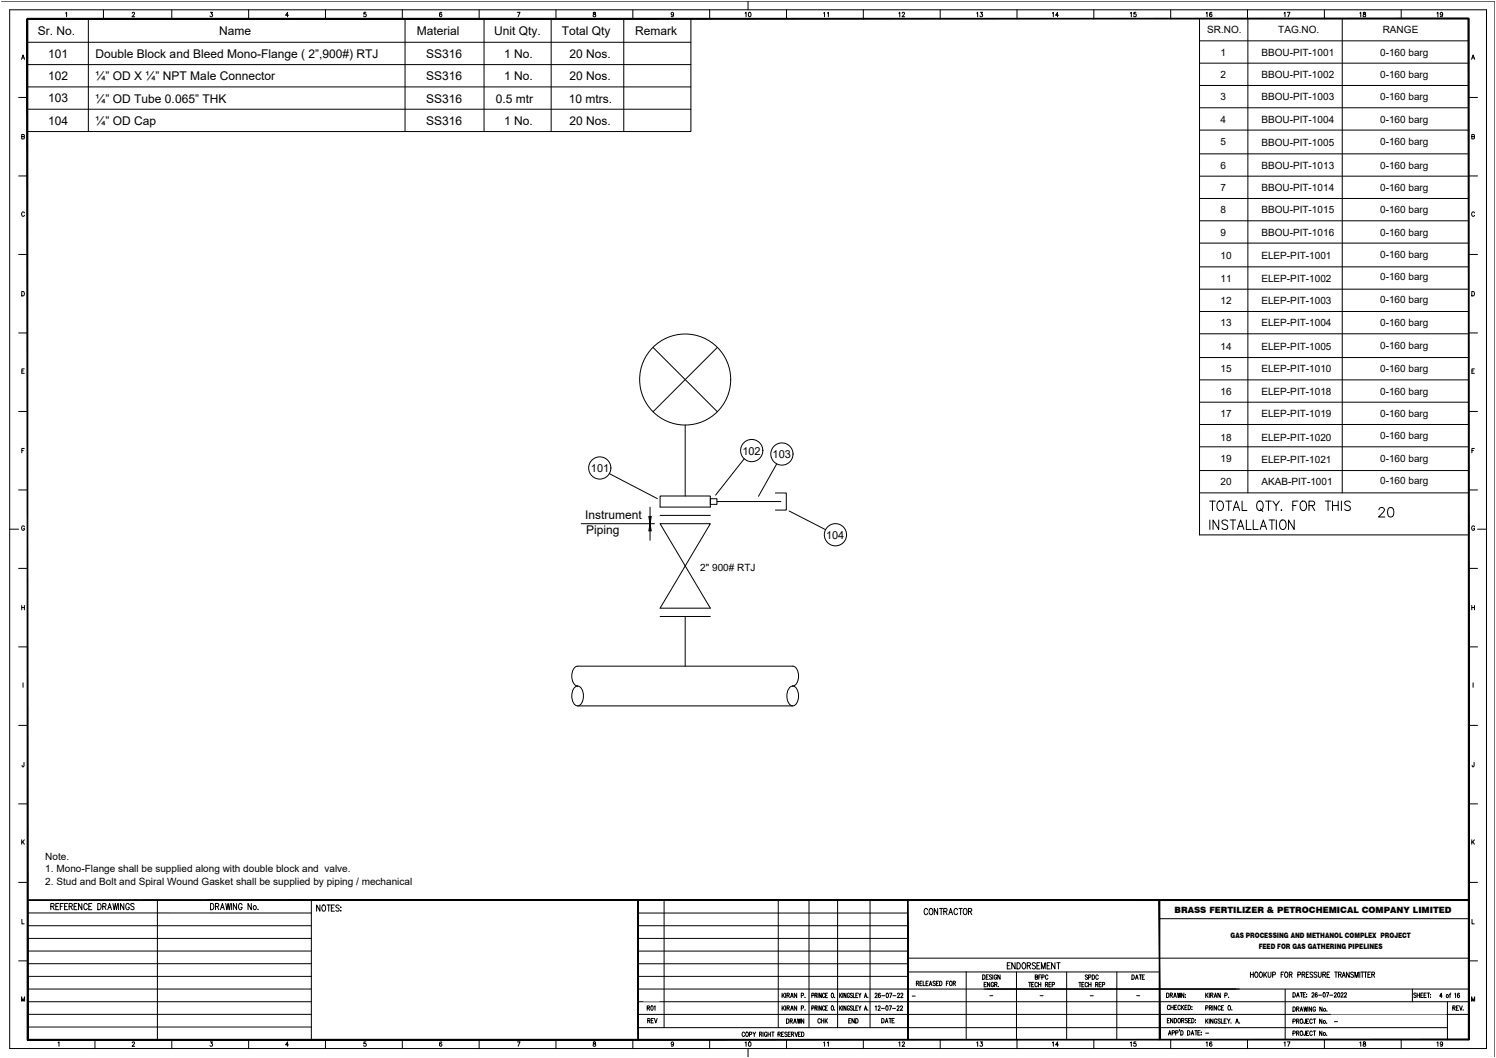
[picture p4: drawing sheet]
<svg xmlns="http://www.w3.org/2000/svg" width="1189mm" height="841mm" viewBox="0 0 1189 841" stroke-linecap="round" stroke-linejoin="round" font-family="sans-serif">
<!-- layer: 0 -->
<g fill="none" stroke="#000" stroke-width=".79">
<path d="M22 15h527v90h-527zM70 15v90M322 15v90M385 15v90M438 15v90M496 15v90M953 15h214v410h-214zM992 15v377M1067 15v377M22 34h527M953 32h214M22 51h527"/>
<path d="M953 50h214M22 69h527M953 68h214M22 87h527M953 86h214M953 103h214M953 122h214M953 158h214M953 140h214M953 176h214M953 193h214M953 212h214"/>
<path d="M953 230h214M953 248h214M519 276l51 51M570 276l-51 51M953 265h214M953 284h214M953 302h214M953 320h214M545 338v56M953 337h214M953 355h214M484 377l38 19"/>
<path d="M591 365l-22 29M617 369l-14 26M953 374h214M525 394h40v9h-40zM565 396h5v5h-5zM570 399h51M616 392h9v13h-9M953 392h214M462 416h58M517 403v8M525 416h40l-40 67h40zM525 410h40"/>
<path d="M627 406l29 15M1096 405l1-2 3 1a2.3 2.3 0 0 1-1 3l-3 4h5M1104 404a2.4 2.4 0 0 1 3 1 5 5 0 0 1-1 6h-1a5 5 0 0 1-1-7zM517 422v7M525 490h40M545 490v40M457 546a4 4 0 0 1 4 0 4 4 0 0 1 2 4 9 9 0 0 1-3 11 6 6 0 0 1-6-6 10 10 0 0 1 3-9zM628 546a4 4 0 0 1 4 0 4 4 0 0 1 2 4 9 9 0 0 1-3 11 6 6 0 0 1-6-6 10 10 0 0 1 3-9zM630 545a8 8 0 0 0 4-11l-2-4h-2h-171a8 8 0 0 0-4 11l2 3 2 1M459 561h171"/>
<circle cx="544" cy="302" r="36"/>
<circle cx="597" cy="358" r="9"/>
<circle cx="477" cy="372" r="9"/>
<circle cx="621" cy="361" r="9"/>
<circle cx="664" cy="425" r="9"/>
</g>
<path d="M516 411h2l-1 5zM517 416l1 6h-2z" fill="#000" stroke="#000" stroke-width=".79"/>
<!-- layer: TEXT -->
<g fill="none" stroke="#000" stroke-width=".79">
<path d="M961 398h5M964 398v8M968 399a3 3 0 0 1 4 1 3 3 0 0 1 0 4 2.5 2.5 0 0 1-3 2 2.5 2.5 0 0 1-2-3v-3zM974 398h5M976 398v8M987 398v8h4M1000 399a3 3 0 0 1 4 1 3 3 0 0 1-1 4 2.5 2.5 0 0 1-2 2 2.5 2.5 0 0 1-2-3v-3zM1006 398h4M1008 398v8M1012 398l2 4 3-4M1032 398h-5v8M1034 399l1-1a4 4 0 0 1 4 3 4 4 0 0 1-2 4 3 3 0 0 1-4-1 3 3 0 0 1 0-4z"/>
<path d="M1053 398h5M1055 398v8M1059 398v8M1063 398v8M1066 398v8M1073 399a2.5 2.5 0 0 0-2-1 2.5 2.5 0 0 0-2 2v1l3 2a1.8 1.8 0 0 1 1 2 1.8 1.8 0 0 1-1 1h-2l-1-1M961 413v8M969 413v8l-5-8v8M976 414a2.5 2.5 0 0 0-3-1 2.5 2.5 0 0 0-2 2l1 1 3 2a1.8 1.8 0 0 1 1 2 1.8 1.8 0 0 1-2 1h-1l-2-1M978 413h4M980 413v8M980 406l3-8 2 8"/>
<path d="M981 403h3M984 418h4M990 413v8h4M996 413v8h4M1002 404l1 3M1002 418h4M1008 413h5M1011 413v8M1014 402v4M1014 413v8M1018 414a3 3 0 0 1 4 1 3 3 0 0 1 0 4 2.5 2.5 0 0 1-3 2 2.5 2.5 0 0 1-2-3v-2zM1018 405v1l1-1"/>
<path d="M1027 402h3M1028 413v8l-4-8v8M1040 402h3a1.8 1.8 0 0 0 2-2 1.8 1.8 0 0 0-2-2h-3v8M1042 402l3 4M1059 402h4M983 421l3-8 3 8M1001 421l3-8 3 8"/>
</g>
<!-- layer: Border Text -->
<g fill="none" stroke="#000" stroke-width=".79">
<path d="M52 10h1v3M105 11l1-1h1l-2 3h2M167 10h2l-1 1a1.1 1.1 0 0 1 1 2 1.1 1.1 0 0 1-2 0M229 12h-2l2-2v3M291 10h-2v1a1.2 1.2 0 0 1 2 0 1.2 1.2 0 0 1 0 2 1.2 1.2 0 0 1-2 0M351 10a1.7 1.7 0 0 0-2 1 1.7 1.7 0 0 0 1 2 1 1 0 0 0 1-1 1 1 0 0 0-1-1 1 1 0 0 0-1 1M411 10h2l-1 3M472 10v1a1.3 1.3 0 0 1 1 1 1.3 1.3 0 0 1 0 1 1.2 1.2 0 0 1-2-1 1.2 1.2 0 0 1 2-1v-1zM535 11a1 1 0 0 1-1 1 1 1 0 0 1 0-2 1 1 0 0 1 1 0v3h-2M592 10h1v3M595 10a1.6 1.6 0 0 1 2 2 1.6 1.6 0 0 1-2 1v-1zM655 10v3"/>
<path d="M658 10v3M714 10h1v3M717 11l1-1h1l-2 3h2M776 10h1v3M779 10h2l-1 1a1.1 1.1 0 0 1 1 2 1.1 1.1 0 0 1-2 0M836 10h1v3M841 12h-2l1-2v3M898 10h1v3M903 10h-2v1a1.1 1.1 0 0 1 2 0 1.1 1.1 0 0 1 0 2 1.1 1.1 0 0 1-2 0M959 10v3M963 10a1.6 1.6 0 0 0-2 1 1.6 1.6 0 0 0 2 2 1 1 0 0 0 0-2 1.1 1.1 0 0 0-2 1M1020 10h1v3"/>
<path d="M1023 10h2l-1 3M1081 10v3M1084 10v1a1.4 1.4 0 0 1 1 1 1.4 1.4 0 0 1 0 1 1.2 1.2 0 0 1-2-1 1.2 1.2 0 0 1 2-1v-1zM1142 10h1v3M1146 11a1 1 0 0 1-1 1 1 1 0 0 1 0-2 1 1 0 0 1 1 0v3h-1M17 47l1-3 2 3M18 46h1M1169 47l2-3 1 3M1170 46h1M17 109l2-1v-1h-2v3h2v-1M1170 109l1-1 1-1h-2v3h2v-1h-1M19 169a1.2 1.2 0 0 0-1-1 1.2 1.2 0 0 0-1 2v1a1.2 1.2 0 0 0 1 1 1.2 1.2 0 0 0 1-1"/>
<path d="M1172 169a1.2 1.2 0 0 0-2-1 1.2 1.2 0 0 0 0 2v1a1.2 1.2 0 0 0 0 1 1.2 1.2 0 0 0 2-1M17 232a1.8 1.8 0 0 1 2 1 1.8 1.8 0 0 1-2 2zM1170 232a1.8 1.8 0 0 1 2 1 1.8 1.8 0 0 1-2 2zM17 295h2M19 293h-2v4h2M1170 295h1M1172 293h-2v4h2M17 358h2M19 356h-2v4M1170 358h1M1172 356h-2v4M19 419a1.2 1.2 0 0 0-1-1 1.2 1.2 0 0 0-1 1v1a1.2 1.2 0 0 0 1 2 1.2 1.2 0 0 0 1-2"/>
<path d="M1172 419a1.2 1.2 0 0 0-2-1 1.2 1.2 0 0 0 0 1v1a1.2 1.2 0 0 0 1 2 1.2 1.2 0 0 0 1-2h-1M17 481v4M17 483h2M19 481v4M1170 483h2M1170 481v4M1172 481v4M18 543v3M1171 543v3M19 606v3h-1v-1M1171 606v3h-1v-1M17 668v3"/>
<path d="M18 669l1 2M19 668l-2 2M1170 668v3M1170 669l2 2M1172 668l-2 2M47 718h-3v5h3M50 718h-2v5M54 718h-3v5h3M61 718h-2v5h2M65 718v5l-3-5v5M69 719a1.5 1.5 0 0 0-1-1 1.5 1.5 0 0 0-1 2v1a1.5 1.5 0 0 0 1 2 1.5 1.5 0 0 0 1-1M73 718h-2v5h2"/>
<path d="M78 718a2.5 2.5 0 0 1 2 3 2.5 2.5 0 0 1-2 2zM90 718l1 5 1-5 1 5 1-5M94 718v5M98 718v5l-2-5v5M103 719a1.5 1.5 0 0 0-2-1 1.5 1.5 0 0 0-1 2v1a1.5 1.5 0 0 0 1 2 1.5 1.5 0 0 0 2-2h-1M107 719l-1-1-2 1v1l2 1a1.4 1.4 0 0 1 0 2 1.4 1.4 0 0 1-2-1M167 718a2.5 2.5 0 0 1 3 3 2.5 2.5 0 0 1-3 2zM179 718l1 5 1-5 1 5 1-5M184 718v5M188 718v5l-3-5v5M192 719a1.5 1.5 0 0 0-1-1 1.5 1.5 0 0 0-1 2v1a1.5 1.5 0 0 0 1 2 1.5 1.5 0 0 0 1-2h-1M200 718v5l-3-5v5"/>
<path d="M254 719v5l-2-5v5M257 720v-1a2.6 2.6 0 0 1 2 3 2.6 2.6 0 0 1-2 2 3 3 0 0 1 0-4zM260 719h3M261 719v5M266 719h-3v5h3M17 731v3h2M40 721l3-1v-2h-3v5M42 721l1 2M44 721h2M48 721h1M51 721h2M55 721l2-1v-2h-2v5"/>
<path d="M56 721l2 2M59 721h1M71 721h1M82 721l2-1v-2h-2v5M83 721l1 2M86 723l1-5 2 5M86 721h2M171 721l3-1v-1l-3-1v5M173 721l1 2M175 723l2-5 1 5M176 721h2M205 723h.1"/>
<path d="M263 722h2M270 720l-1-1-2 1v1l3 2-1 1h-2M271 721h.1M271 724h.1M737 723a1.5 1.5 0 0 0-2-1 1.5 1.5 0 0 0-1 2v1a1.5 1.5 0 0 0 1 2 1.5 1.5 0 0 0 2-1M739 722a2.5 2.5 0 0 1 2 3 2.5 2.5 0 0 1-2 2 3 3 0 0 1 0-5zM745 722v5l-3-5v5M747 722h2M748 722v5M750 724h2v-2h-2v5M751 724l2 3M754 727l1-5 2 5"/>
<path d="M755 725h1M761 723a1.5 1.5 0 0 0-2-1 1.5 1.5 0 0 0-1 2v1a1.5 1.5 0 0 0 1 2 1.5 1.5 0 0 0 2-1M762 722h3M763 722v5M766 722h1a2.5 2.5 0 0 1 2 3 2.5 2.5 0 0 1-2 2 3 3 0 0 1-1-5zM770 724h2v-2h-2v5M771 724l1 3M1170 731v3h2M733 780h-2v4h2M734 780v4h1M738 780h-2v4h2M746 780h-2v4h2"/>
<path d="M747 780a1.8 1.8 0 0 1 2 2 1.8 1.8 0 0 1-2 2zM754 780h-2v4M781 775a1.8 1.8 0 0 1 2 2 1.8 1.8 0 0 1-2 1zM784 777h1M785 775h-1v3h1M788 775h-1h-1l1 1 1 1a1 1 0 0 1 0 1 1 1 0 0 1-1 0h-1M789 775v3M792 776a1 1 0 0 0-1-1 1 1 0 0 0-1 1v1a1.1 1.1 0 0 0 1 1 1.1 1.1 0 0 0 1-1h-1M795 775v3l-2-3v3M800 768h2M803 765h-3v5h3M807 765v5l-3-5v5"/>
<path d="M808 765a2.5 2.5 0 0 1 3 3 2.5 2.5 0 0 1-3 2zM813 766v-1a2.6 2.6 0 0 1 2 3 2.6 2.6 0 0 1-2 2 3 3 0 0 1 0-4zM816 768l3-1v-1l-3-1v5M818 768l1 2M823 777l1-1v-1h-1v3h1l1-1h-1M823 766l-1-1-2 1 1 1 2 1a1.4 1.4 0 0 1-1 2 1.4 1.4 0 0 1-2-1M824 768h2M826 777h1M826 765h-2v5h2M827 775h-1v3M828 770v-5l1 5 2-5v5M828 777h2v-2h-2v3"/>
<path d="M832 768h2M833 776a1.1 1.1 0 0 0-2-1 1 1 0 0 0 0 1v1a1 1 0 0 0 0 1 1 1 0 0 0 2 0M835 765h-3v5h3M838 765v5l-2-5v5M840 765h3M841 765v5M864 775h-2l1 1 1 1a1 1 0 0 1 0 1 1 1 0 0 1-2 0M865 777h2v-2h-2v4M868 775a1.8 1.8 0 0 1 2 2 1.8 1.8 0 0 1-2 2zM873 776a1 1 0 0 0-1-1 1 1 0 0 0-1 1v1a1 1 0 0 0 1 1 1 1 0 0 0 1 0M900 775a1.8 1.8 0 0 1 1 2 1.8 1.8 0 0 1-1 2zM902 779l1-4 2 4"/>
<path d="M903 777h1M905 775h2M906 775v4M908 777h1M909 775h-1v4h1M17 796v-4l1 4 2-4v4M728 782l2-1v-1h-2v4M729 782l1 2M731 782h1M736 782h1M738 784l2-4 1 4M739 782h1"/>
<path d="M743 780h-2l2 2v2l-2-1M744 782h1M752 782h1M755 780a1.7 1.7 0 0 1 2 2 1.7 1.7 0 0 1-2 1l-1-1zM757 782l2-1v-1h-2v4M758 782l1 2M782 783h1M784 781h-2v3h2M787 781v3l-2-3v3M790 782a1.1 1.1 0 0 0-2-1 1 1 0 0 0 0 1v1a1 1 0 0 0 1 1 1 1 0 0 0 1-1h-1M790 783l2-1v-1h-2v3M791 783l1 1"/>
<path d="M793 784h1M817 781h2M818 781v3M820 783h1M822 781h-2v3h2M824 782a1 1 0 0 0-1-1 1 1 0 0 0-1 1v1a1 1 0 0 0 1 1 1 1 0 0 0 1 0M825 783h2M825 781v3M827 781v3M831 783l1-1v-1h-1v3M832 783l1 1M834 783h1"/>
<path d="M835 781h-1v3h1M836 783h2v-2h-2v3M857 781h2M858 781v3M860 783h1M861 781h-1v3h1M864 782a1 1 0 0 0-1-1 1 1 0 0 0-1 1v1a1 1 0 0 0 1 1 1 1 0 0 0 1 0M865 783h2M865 781v3M867 781v3M871 783l1-1v-1h-1v3M872 783l1 1"/>
<path d="M873 783h2M875 781h-2v3h2M876 783h2v-2h-2v3M927 789a1.8 1.8 0 0 1 2 2 1.8 1.8 0 0 1-2 2zM930 800a1.1 1.1 0 0 0-2-1 1 1 0 0 0 0 1v1a1 1 0 0 0 0 2 1.1 1.1 0 0 0 2-1M930 791h1l1-1-2-1v4M930 799v4M931 791l1 2M932 799v4M933 793l1-4 1 4M933 792h1M935 799h-2v4h2"/>
<path d="M936 789v4l1-4 1 4v-4M938 800a1 1 0 0 0-1-1 1 1 0 0 0-1 1v1a1.1 1.1 0 0 0 1 2 1 1 0 0 0 1-1M939 799v4M941 799l-2 2M941 789v4l-2-4v4M942 791h.1M942 793h.1M943 799h-1v4h1M944 799a1.8 1.8 0 0 1 2 2 1.8 1.8 0 0 1-2 2zM1028 789a1.8 1.8 0 0 1 1 2 1.8 1.8 0 0 1-1 2zM1030 793l1-4 1 4M1031 791h1"/>
<path d="M1033 789h2M1034 789v4M1036 791h1M1037 789h-1v4h1M1038 790h.1M1038 792h.1M1125 790v-1l-2 1 2 2v1l-2-1M1126 789v4M1126 791h2M1128 789v4M1129 791h1M1131 789h-2v4h2"/>
<path d="M1132 791h1M1133 789h-1v4h1M1134 789h2M1135 789v4M1137 791h.1M1137 793h.1M1159 800h-2v3h2M1160 800l1 3 1-3M1169 796v-4l2 4 1-4v4M515 811h1v-1h-1v3M516 811l1 2M518 811h1"/>
<path d="M519 810h-1v3h1M520 810l1 3 1-3M625 810a1.8 1.8 0 0 1 2 2 1.8 1.8 0 0 1-2 1zM628 812l1-1v-1h-1v3M629 812l1 1M631 813l1-3 1 3M631 812h1M634 810v3l1-3 1 3v-3M639 810v3l-2-3v3M652 811a1 1 0 0 0-1-1 1 1 0 0 0-1 1v1a1 1 0 0 0 1 1 1 1 0 0 0 1-1M653 810v3M653 811h2"/>
<path d="M655 810v3M656 810v3M656 811l2 2M658 810l-2 2M674 811h2M676 810h-2v3h2M679 810v3l-2-3v3M680 810a1.8 1.8 0 0 1 2 1 1.8 1.8 0 0 1-2 2zM701 810a1.8 1.8 0 0 1 2 1 1.8 1.8 0 0 1-2 2zM704 813l1-3 1 3M704 812h1M706 810h2"/>
<path d="M707 810v3M709 811h1M711 810h-2v3h2M928 811h1M929 810h-1v3h1M930 801h2M932 810v3l-2-3v3M933 810a1.8 1.8 0 0 1 2 1 1.8 1.8 0 0 1-2 2zM933 801h2M937 810a1.7 1.7 0 0 1 1 1 1.7 1.7 0 0 1-1 2l-1-1zM937 819v1M938 819a1.8 1.8 0 0 1 2 2 1.8 1.8 0 0 1-2 2z"/>
<path d="M939 811h2v-1h-2v3M939 801l2 2M940 811l1 2M942 801h1M944 810h-1h-1l2 2-1 1h-1M944 819a1.8 1.8 0 0 1 2 2 1.8 1.8 0 0 1-2 2zM944 811h2M946 810h-2v3h2M947 810a1.8 1.8 0 0 1 2 1 1.8 1.8 0 0 1-2 2zM947 800h.1M947 802h.1M950 819h1"/>
<path d="M950 811h.1M950 813h.1M950 819v4M954 819h-2v4h2M1028 800a1.8 1.8 0 0 1 1 2 1.8 1.8 0 0 1-1 2zM1028 812h1v-2h-1v4M1030 802h2v-1l-2-1v4M1030 812h2v-2h-2v4M1031 802l1 2M1031 812l1 2M1033 804l1-4 1 4M1034 803h1"/>
<path d="M1034 820a1.7 1.7 0 0 1 1 1 1.7 1.7 0 0 1-1 2l-1-1zM1034 810a1.7 1.7 0 0 1 1 2 1.7 1.7 0 0 1-1 1l-1-1zM1036 800l1 4v-4l1 4 1-4M1037 820v3h-1v-1M1037 810v3h-1v-1M1038 812h1M1039 800v4M1040 820h-2v3h2M1040 810h-2v4h2M1042 800v4l-2-4v4M1043 811a1 1 0 0 0-1-1 1 1 0 0 0-1 1v1a1.1 1.1 0 0 0 1 2 1 1 0 0 0 1-1M1044 820h2"/>
<path d="M1044 810h2M1045 820v3M1045 810v4M1045 801a1 1 0 0 0-1-1 1.1 1.1 0 0 0-1 2v1a1 1 0 0 0 1 1 1 1 0 0 0 1-1M1051 820v3l-2-3v3M1051 810v4l-2-4v4M1051 800v4l-2-4v4M1054 813h.1M1054 804h1M1155 801h1v-1h-1v3M1155 801l1 2M1157 801h1"/>
<path d="M1163 803h.1M46 829l1-1v4M105 829l1-1 1 1-2 3h2M167 828h2l-1 2a1.1 1.1 0 0 1 1 1 1.1 1.1 0 0 1-2 0M229 831h-2l2-3v4M291 828h-2v2a1.2 1.2 0 0 1 2 0 1.2 1.2 0 0 1 0 1 1.2 1.2 0 0 1-2 0M351 829v-1a1.7 1.7 0 0 0-2 2 1.7 1.7 0 0 0 1 2 1 1 0 0 0 1-1 1 1 0 0 0-1-1 1 1 0 0 0-1 1M411 828h2l-1 4M472 828v1a1.4 1.4 0 0 1 1 1 1.4 1.4 0 0 1 0 2 1.1 1.1 0 0 1-2-1 1.1 1.1 0 0 1 2-1v-2zM535 829a1 1 0 0 1-1 1 1 1 0 0 1 0-1 1 1 0 0 1 1 0v3l-2-1M592 821a1.1 1.1 0 0 0-2-1 1 1 0 0 0 0 2v1a1 1 0 0 0 1 1 1 1 0 0 0 1-1M592 829l1-1v4"/>
<path d="M593 821v-1a1.7 1.7 0 0 1 2 2 1.7 1.7 0 0 1-2 2v-1zM595 828a1.6 1.6 0 0 1 2 2 1.6 1.6 0 0 1-2 2v-2zM596 822h1v-1l-1-1v4M598 820l1 2 2-2M599 822v2M604 822h1v-1l-1-1v4M605 822v2M606 820v4M610 821a1.1 1.1 0 0 0-2-1 1 1 0 0 0 0 2v1a1.1 1.1 0 0 0 1 1 1.1 1.1 0 0 0 1-1h-1M610 820v4M610 822h2M612 820v4"/>
<path d="M613 820h2M614 820v4M618 822h2v-1l-2-1v4M619 822l1 2M621 822h1M623 820h-2v4h2M626 821l-1-1-1 1v1l1 1v1l-1-1M626 822h1M628 820h-2v4h2M629 822h1l1-1-2-1v4M630 822l1 2M632 820l1 4 1-4"/>
<path d="M634 822h1M636 820h-2v4h2M637 820a1.8 1.8 0 0 1 2 2 1.8 1.8 0 0 1-2 2zM655 829v-1v4M658 829v-1v4M714 829l1-1v4M717 829l1-1 1 1-2 3h2M776 829l1-1v4M779 828h2l-1 2a1.1 1.1 0 0 1 1 1 1.1 1.1 0 0 1-2 0M836 829l1-1v4M841 831h-2l1-3v4M898 829l1-1v4"/>
<path d="M903 828h-2v2a1.1 1.1 0 0 1 2 0 1.1 1.1 0 0 1 0 1 1.1 1.1 0 0 1-2 0M929 823l1-4 1 4M929 822h1M931 821h2v-2h-2v4M934 821h2v-1l-2-1v4M947 823l1-4 1 4M947 822h1M952 821h1M955 820h.1M955 822h.1M959 829v-1v4M963 829v-1a1.6 1.6 0 0 0-2 2 1.6 1.6 0 0 0 2 2 1 1 0 0 0 0-2 1.1 1.1 0 0 0-2 1"/>
<path d="M1020 829l1-1v4M1023 828h2l-1 4M1028 821h1v-1h-1v3M1030 821h2v-1h-2v3M1031 821l1 2M1038 821h1M1043 820a1 1 0 0 0-1 0 1 1 0 0 0-1 1v1a1 1 0 0 0 1 1 1 1 0 0 0 1-1M1054 823h.1M1081 829v-1v4M1084 828v1a1.4 1.4 0 0 1 1 1 1.4 1.4 0 0 1 0 2 1.2 1.2 0 0 1-2-1 1.2 1.2 0 0 1 2-1v-2zM1142 829l1-1v4M1146 829a1 1 0 0 1-1 1 1 1 0 0 1 0-1 1 1 0 0 1 1 0v3l-1-1"/>
<circle cx="202" cy="721" r="1.5"/>
<circle cx="1052" cy="812" r="1.1"/>
<circle cx="1053" cy="803" r="1.1"/>
<circle cx="1052" cy="822" r="1.1"/>
</g>
<!-- layer: BORDER -->
<g fill="none" stroke="#000" stroke-width=".79">
<path d="M1 1h1187v839M8 8h1173v826h-1173zM82 8v7M137 8v7M198 8v7M259 8v7M320 8v7M381 8v7M442 8v7M503 8v7M564 8v7M594 1v7"/>
<path d="M625 8v7M686 8v7M747 8v7M808 8v7M869 8v7M930 8v7M991 8v7M1052 8v7M1114 8v7M15 77h7M1167 77h7M15 140h7"/>
<path d="M1167 140h7M15 202h7M1167 202h7M15 265h7M1167 265h7M15 327h7M1167 327h7M15 389h7M1167 389h7M8 421h7M1174 421h7M15 452h7"/>
<path d="M1167 452h7M15 514h7M1167 514h7M15 577h7M1167 577h7M15 639h7M1167 639h7M15 701h7M125 716v110M247 716v110M528 716v101M618 716v101"/>
<path d="M643 716v101M666 716v101M691 716v101M1167 701h7M22 726h225M22 736h225M507 726h214M507 736h215M921 730h246M22 756h225M22 746h225M507 756h215"/>
<path d="M507 746h214M15 764h7M22 776h225M22 766h225M507 776h215M507 766h214M721 762h446M722 773h199M768 772v54M808 773v53M848 773v53M888 773v53"/>
<path d="M1167 764h7M22 786h225M22 796h225M507 796h660M507 786h660M782 786h203M1021 786v40M1122 786v10M1150 796v30M22 806h225M22 816h225M507 817h643"/>
<path d="M507 806h660M75 826v8M137 826v8M198 826v8M259 826v8M320 826v8M381 826v8M442 826v8M503 826v8M564 826v8M594 834v6M625 826v8"/>
<path d="M686 826v8M747 826v8M808 826v8M869 826v8M930 826v8M991 826v8M1052 826v8M1114 826v8"/>
</g>
<g fill="#000" stroke="#000" stroke-width=".79">
<path d="M22 15h1145zM22 15h1145z"/>
<path d="M1167 15v811v-811zM1167 15v811z"/>
<path d="M22 715v1l1145-1zM22 716l1145-1v1z"/>
<path d="M22 15v811zM22 15v811z"/>
<path d="M22 826v1l1145-1zM22 827l1145-1v1z"/>
<path d="M507 716v110zM507 716v110z"/>
<path d="M721 716v110h1zM721 716h1v110z"/>
<path d="M921 716v110h1zM921 716h1v110z"/>
</g>
<!-- layer: Border Attributes -->
<g fill="none" stroke="#000" stroke-width=".79">
<path d="M994 773v4M994 775h2M996 773v4M998 773a2.2 2.2 0 0 1 2 2 2.2 2.2 0 0 1-2 2 2.8 2.8 0 0 1 0-4zM1001 773h1a2.2 2.2 0 0 1 1 2 2.2 2.2 0 0 1-1 2 2.8 2.8 0 0 1-1-4zM1004 773v4M1005 775l2 2M1007 773l-3 3M1008 773v3l1 1 1-1v-3M1011 775h2v-2h-2v4M1018 775h1M1020 773h-2v4"/>
<path d="M1021 773h1a2.2 2.2 0 0 1 1 2 2.2 2.2 0 0 1-1 2 2.8 2.8 0 0 1-1-4zM1025 775h2v-2h-2v4M1026 775l1 2M1031 775h2v-2h-2v4M1035 775h2v-2h-2v4M1036 775l1 2M1038 775h1M1040 773h-2v4h2M1043 773h-1h-1v1l2 2-1 1-1-1M1047 773h-1h-2l1 1 2 2-1 1-2-1M1048 773v3l1 1 1-1v-3M1051 775h2v-2h-2v4"/>
<path d="M1052 775l1 2M1055 775h1M1057 773h-2v4h2M1061 773h2M1062 773v4M1064 775h2v-2h-2v4M1065 775l1 2M1067 777l1-4 1 4M1067 776h2M1072 773v4l-2-4v4M1076 773h-1h-2l1 1 2 2-1 1-2-1M1077 777v-4l1 4 1-4v4"/>
<path d="M1081 773v4M1081 773h3M1083 773v4M1084 773h2M1085 773v4M1087 775h1M1089 773h-2v4h2M1090 775h2v-2h-2v4M1091 775l1 2M518 800a1.7 1.7 0 0 1 1 1 1.7 1.7 0 0 1-1 2l-1-1zM622 789v4M622 800v3"/>
<path d="M622 791l1 2M623 800l-1 2M623 789l-1 3M624 789v4M624 800v3M625 791h2v-1l-2-1v4M626 791l1 2M628 793l1-4 1 4M629 792h1M633 800v3l-2-3v3M633 789v4l-2-4v4M637 791h1v-1l-1-1v4"/>
<path d="M640 793h.1M645 791h2v-1l-2-1v4M648 791h1v-1l-1-1v4M648 791l1 2M650 789v4M650 800v3M653 800v3l-2-3v3M653 789v4l-2-4v4M655 790a.9 .9 0 0 0-1 0 .9 .9 0 0 0 0 1v1a.9 .9 0 0 0 0 1 .9 .9 0 0 0 1-1M656 791h1M658 800h-2v3h2M658 789h-2v4h2"/>
<path d="M661 800a1.7 1.7 0 0 1 2 1 1.7 1.7 0 0 1-2 2v-1zM661 790v-1a1.7 1.7 0 0 1 2 2 1.7 1.7 0 0 1-2 2v-1zM663 793h.1M667 789v4M667 800v3M668 791l1 2M669 800l-2 2M669 789l-2 3M670 789v4M670 800v3M672 800v3l-1-3v3M672 789v4l-1-4v4"/>
<path d="M675 790a.9 .9 0 0 0-1 0 .9 .9 0 0 0-1 1v1a1 1 0 0 0 1 1 1 1 0 0 0 1-1h-1M677 790a.8 .8 0 0 0-1 0 .8 .8 0 0 0 0 1h1a1 1 0 0 1 0 2 .9 .9 0 0 1-1 0M678 800v3h2M678 789v4h2M680 791h1M682 800h-2v3h2M682 789h-2v4h2M682 800l1 1 1-1M682 789l1 2 1-2M683 791v2M687 793l1-4 1 4M687 792h1"/>
<path d="M690 793h.1M695 790l1-1 1 1-2 3h2M700 790l-1-1a1.7 1.7 0 0 0-1 2 1.7 1.7 0 0 0 1 2 1.1 1.1 0 0 0 1-2 1 1 0 0 0-2 0v1M701 792h2M704 800a1.7 1.7 0 0 1 2 1 1.7 1.7 0 0 1-1 2l-1-1zM705 790a1.7 1.7 0 0 1 1 1 1.7 1.7 0 0 1-1 2l-1-1zM707 800h1l-1 3M707 789h2l-2 4M710 792h2M713 790l1-1 1 1-2 3h2M716 790a.8 .8 0 0 1 1 0 .8 .8 0 0 1 0 1l-1 2h2M725 792h2"/>
<path d="M787 792h2M827 792h2M866 792h3M903 792h3M958 789v4M959 791l1 2M960 789l-2 3M961 789v4M962 791h2v-1l-2-1v4M963 791l1 2M964 799v4M965 793l1-4 1 4"/>
<path d="M965 792h2M967 799v4l-2-4v4M970 789v4l-2-4v4M972 799h-1v4h1M973 791h2v-1l-2-1v4M976 793h.1M976 800l1-1a1.7 1.7 0 0 1 1 2 1.7 1.7 0 0 1-2 2v-1zM1043 790v-1l1 1-2 3h2M1047 790l-1-1a1.7 1.7 0 0 0-1 2 1.7 1.7 0 0 0 2 1 1 1 0 0 0 0-1 1 1 0 0 0-2 0M1048 791h2M1052 789a1.6 1.6 0 0 1 1 2 1.6 1.6 0 0 1-1 1l-1-1zM1054 789h2l-1 4"/>
<path d="M1057 791h2M1060 790l1-1a.9 .9 0 0 1 1 1 .9 .9 0 0 1 0 1l-2 2h2M1063 789a1.7 1.7 0 0 1 2 2 1.7 1.7 0 0 1-1 2l-1-1zM1066 790v-1a.9 .9 0 0 1 1 1 .9 .9 0 0 1 0 1l-1 2h2M1068 790l1-1a.9 .9 0 0 1 1 0 1 1 0 0 1 0 2l-2 2h2M1146 792h-2l1-3v4M1152 791h1M1153 789l-1 1v3M1156 790l1-1v4M1160 790a1.8 1.8 0 0 0-2 1 1.8 1.8 0 0 0 1 2 1 1 0 0 0 1-1 1.1 1.1 0 0 0-2-1v1M514 801h2v-1h-2v3M515 801l1 2"/>
<path d="M520 800h1v3M622 801l1 2M625 801h2v-1h-2v3M626 801l1 2M628 803l1-3 1 3M629 802h1M637 801h1v-1h-1v3M640 803h.1M645 801h2v-1h-2v3M648 801h1v-1h-1v3M648 801l1 2M655 800a.9 .9 0 0 0-1 0 .9 .9 0 0 0 0 1v1a.9 .9 0 0 0 0 1 .9 .9 0 0 0 1-1"/>
<path d="M656 801h1M663 803h.1M668 801l1 2M675 800a.9 .9 0 0 0-1 0 .9 .9 0 0 0-1 1v1a1 1 0 0 0 1 1 1 1 0 0 0 1-1h-1M677 800a.8 .8 0 0 0-1 0 .8 .8 0 0 0 0 1h1a1 1 0 0 1 0 2 .9 .9 0 0 1-1 0M680 801h1M683 801v2M687 803l1-3 1 3M687 802h1M690 803h.1M696 800v3M698 800a.8 .8 0 0 1 1 0 .8 .8 0 0 1 0 1l-1 2h2"/>
<path d="M700 802h3M709 802h3M713 800a.8 .8 0 0 1 1 0 .8 .8 0 0 1 0 1l-1 2h2M716 800h1l-2 3h2M958 801h2v-1l-2-1v4M958 810v3M959 811l1 2M960 810l-2 2M961 801h2v-1l-2-1v4M961 810v3M962 801l1 2M964 810v3l-2-3v3"/>
<path d="M967 811a1 1 0 0 0-1-1 1 1 0 0 0-1 1v1a1.1 1.1 0 0 0 1 1 1.1 1.1 0 0 0 1-1h-1M970 810h-1h-1l2 3h-1h-1M970 800a1 1 0 0 0-1-1 1.1 1.1 0 0 0-1 2v1a1 1 0 0 0 1 1 1 1 0 0 0 1-1M971 810v3h1M971 801h1M973 812h1M975 810h-2v3h2M975 810l1 2 2-2M976 812v1M978 813h.1M979 803h.1M982 813l1-3 1 3"/>
<path d="M982 812h2M985 813h.1M1060 812h3M958 821h3"/>
<circle cx="1150" cy="792" r="1.1"/>
</g>
<g font-size="9.5">
<text x="30" y="28">Sr. No.</text>
<text x="174" y="28">Name</text>
<text x="331" y="28">Material</text>
<text x="393" y="28">Unit Qty.</text>
<text x="446" y="28">Total Qty</text>
<text x="505" y="28">Remark</text>
<text x="38" y="46">101</text>
<text x="76" y="46">Double Block and Bleed Mono-Flange ( 2”,900#) RTJ</text>
<text x="339" y="46">SS316</text>
<text x="401" y="46">1 No.</text>
<text x="452" y="46">20 Nos.</text>
<text x="38" y="64">102</text>
<text x="76" y="64">¼” OD X ¼” NPT Male Connector</text>
<text x="339" y="64">SS316</text>
<text x="401" y="64">1 No.</text>
<text x="452" y="64">20 Nos.</text>
<text x="38" y="81">103</text>
<text x="76" y="82">¼” OD Tube 0.065” THK</text>
<text x="339" y="82">SS316</text>
<text x="394" y="82">0.5 mtr</text>
<text x="452" y="82">10 mtrs.</text>
<text x="38" y="99">104</text>
<text x="76" y="99">¼” OD Cap</text>
<text x="339" y="99">SS316</text>
<text x="401" y="99">1 No.</text>
<text x="452" y="99">20 Nos.</text>
<text x="465" y="413">Instrument</text>
<text x="466" y="424">Piping</text>
</g>
<g font-size="8.7">
<text x="590" y="362">102</text>
<text x="614" y="364">103</text>
<text x="470" y="375">101</text>
<text x="656" y="428">104</text>
</g>
<g font-size="8">
<text x="959" y="27">SR.NO.</text>
<text x="1016" y="27">TAG.NO.</text>
<text x="1099" y="27">RANGE</text>
<text x="970" y="44">1</text>
<text x="1002" y="44">BBOU-PIT-1001</text>
<text x="1097" y="44">0-160 barg</text>
<text x="970" y="62">2</text>
<text x="1002" y="62">BBOU-PIT-1002</text>
<text x="1097" y="62">0-160 barg</text>
<text x="970" y="80">3</text>
<text x="1002" y="80">BBOU-PIT-1003</text>
<text x="1097" y="80">0-160 barg</text>
<text x="970" y="97">4</text>
<text x="1002" y="97">BBOU-PIT-1004</text>
<text x="1097" y="97">0-160 barg</text>
<text x="970" y="115">5</text>
<text x="1002" y="116">BBOU-PIT-1005</text>
<text x="1097" y="115">0-160 barg</text>
<text x="970" y="134">6</text>
<text x="1002" y="134">BBOU-PIT-1013</text>
<text x="1097" y="134">0-160 barg</text>
<text x="970" y="152">7</text>
<text x="1002" y="152">BBOU-PIT-1014</text>
<text x="1097" y="152">0-160 barg</text>
<text x="970" y="170">8</text>
<text x="1002" y="170">BBOU-PIT-1015</text>
<text x="1097" y="170">0-160 barg</text>
<text x="970" y="187">9</text>
<text x="1002" y="187">BBOU-PIT-1016</text>
<text x="1097" y="187">0-160 barg</text>
<text x="970" y="206">10</text>
<text x="1002" y="206">ELEP-PIT-1001</text>
<text x="1097" y="205">0-160 barg</text>
<text x="970" y="224">11</text>
<text x="1002" y="224">ELEP-PIT-1002</text>
<text x="1097" y="223">0-160 barg</text>
<text x="970" y="242">12</text>
<text x="1002" y="242">ELEP-PIT-1003</text>
<text x="1097" y="240">0-160 barg</text>
<text x="970" y="259">13</text>
<text x="1002" y="259">ELEP-PIT-1004</text>
<text x="1097" y="259">0-160 barg</text>
<text x="970" y="278">14</text>
<text x="1002" y="278">ELEP-PIT-1005</text>
<text x="1097" y="277">0-160 barg</text>
<text x="970" y="296">15</text>
<text x="1002" y="296">ELEP-PIT-1010</text>
<text x="1097" y="296">0-160 barg</text>
<text x="970" y="314">16</text>
<text x="1002" y="314">ELEP-PIT-1018</text>
<text x="1097" y="314">0-160 barg</text>
<text x="970" y="331">17</text>
<text x="1002" y="331">ELEP-PIT-1019</text>
<text x="1097" y="331">0-160 barg</text>
<text x="970" y="350">18</text>
<text x="1002" y="350">ELEP-PIT-1020</text>
<text x="1097" y="349">0-160 barg</text>
<text x="970" y="367">19</text>
<text x="1002" y="368">ELEP-PIT-1021</text>
<text x="1097" y="367">0-160 barg</text>
<text x="970" y="386">20</text>
<text x="1002" y="386">AKAB-PIT-1001</text>
<text x="1097" y="385">0-160 barg</text>
<text x="556" y="454">2&quot; 900# RTJ</text>
<text x="36" y="684">Note.</text>
<text x="36" y="693">1. Mono-Flange shall be supplied along with double block and valve.</text>
<text x="36" y="703">2. Stud and Bolt and Spiral Wound Gasket shall be supplied by piping / mechanical</text>
</g>
<text font-size="6.9" x="933" y="726">BRASS FERTILIZER &amp; PETROCHEMICAL COMPANY LIMITED</text>
<g font-size="5.9">
<text x="978" y="746">GAS PROCESSING AND METHANOL COMPLEX PROJECT</text>
<text x="1000" y="755">FEED FOR GAS GATHERING PIPELINES</text>
</g>
</svg>
